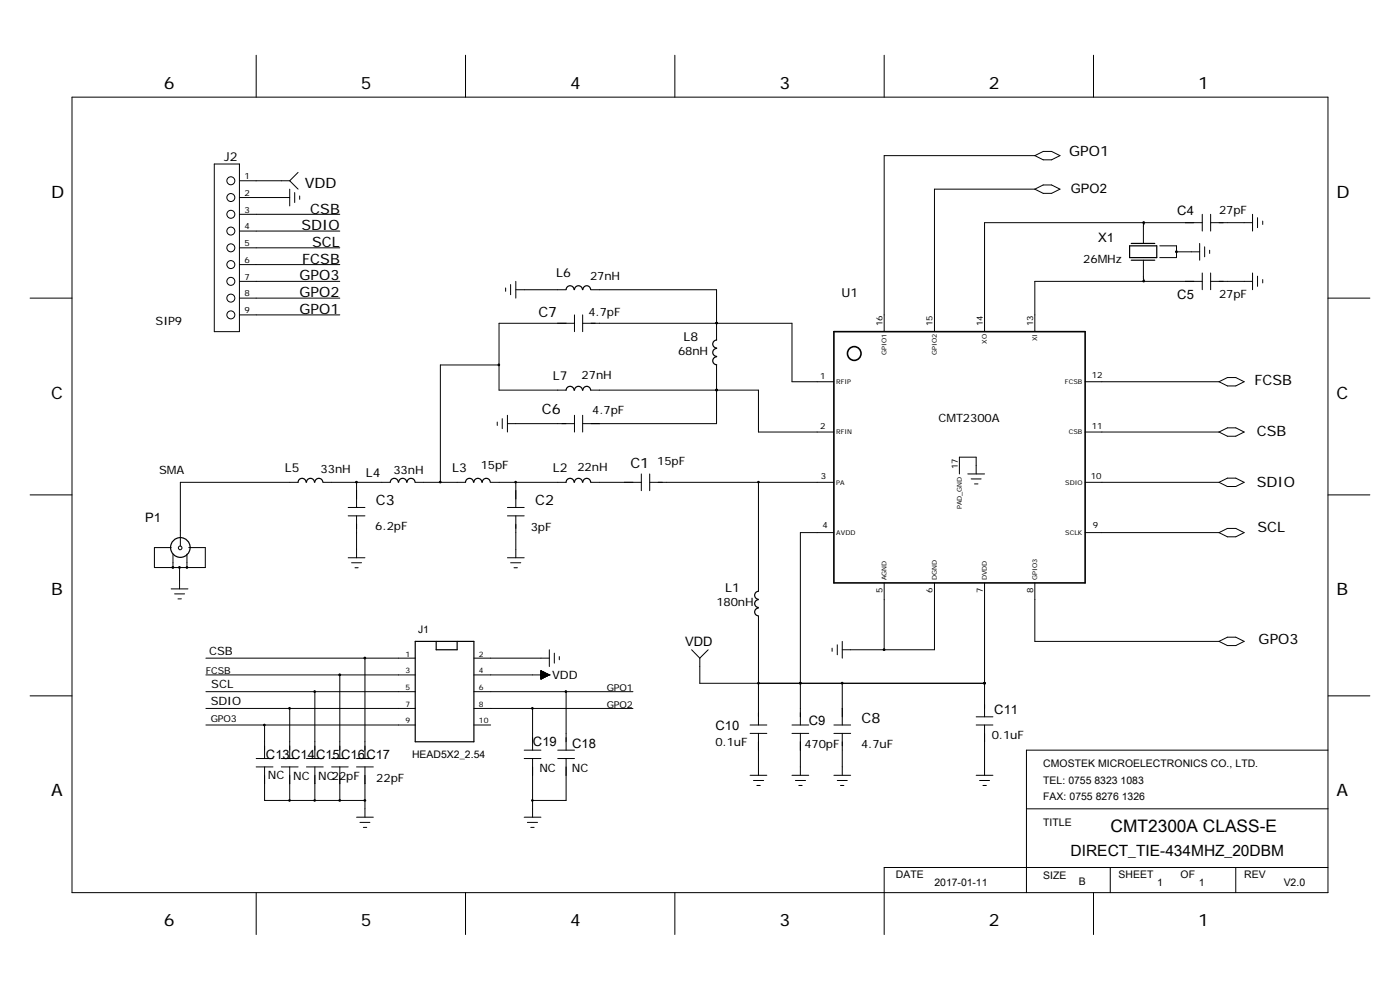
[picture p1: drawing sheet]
<svg xmlns="http://www.w3.org/2000/svg" width="297mm" height="210mm" viewBox="0 0 297 210" stroke-linecap="round" stroke-linejoin="round" font-family="sans-serif">
<g fill="none" stroke="#000" stroke-width=".21">
<path d="M54.3 11.7v8.9M98.8 11.7v8.9M143.2 11.7v8.9M187.6 11.7v8.9M232 11.7v8.9M15.3 20.6h266.4v168.7h-266.4zM45.5 34.8h5.3v35.6h-5.3zM50.8 38.3h10.7M61.5 38.3l1.7 1.8M63.2 36.6l-1.7 1.7M219.5 33h-31.9v37.4M219.5 33l1.8-.9h1.8l1.8 .9-1.8 .9h-1.8z"/>
<path d="M50.8 59.7h21.3M50.8 41.9h10.7M50.8 45.5h21.3M50.8 49h21.3M50.8 52.6h21.3M50.8 56.1h21.3M61.5 40.1v3.6M62.5 40.8v2.2M63.6 41.6v.7M109.4 59.7v3.5M219.5 40.1h-21.3v30.3M219.5 40.1l1.8-.9h1.8l1.8 .9-1.8 .9h-1.8z"/>
<path d="M242.6 55.2v4.5M242.6 47.2v4.4M246 52.1h3.6v2.5h-3.6M249.6 53.4h4.9M254.5 51.6v3.6M255.1 47.2h-46.2v23.2M255.1 45.5v3.5M255.1 57.9v3.6M255.1 59.7h-35.6v10.7M255.6 52.4v2.1M256.6 53.1v.7M256.8 47.2h8.9"/>
<path d="M256.8 45.5v3.5M256.8 57.9v3.6M256.8 59.7h8.9M265.7 45.5v3.5M265.7 57.9v3.6M266.8 46.2v2.1M266.8 58.6v2.1M267.9 46.9v.7M267.9 59.3v.7M6.4 63.2h8.9M50.8 63.2h21.3M50.8 66.8h21.3"/>
<path d="M105.9 77.4h-12.5v24.9M107.3 61.1v.7M108.3 60.4v2.1M109.4 61.5h10.7M121.9 68.6h-16v14.2h14.2M121.9 66.8v3.6M123.6 68.6h44.4v12.4h8.9M123.6 66.8v3.6M125.4 61.5h26.6v10.6M152 68.6h.1M152 77.4v12.5h-28.4M281.7 63.2h8.9"/>
<path d="M105.5 89.5v.7M106.5 88.8v2.1M107.6 89.9h14.3M107.6 88.1v3.5M121.9 88.1v3.5M123.6 88.1v3.5M125.4 82.8h35.5v8.8h16M152 82.8h.1M230.2 91.6h28.4M230.2 81h28.4M258.6 91.6l1.8-.8h1.8l1.7 .8-1.7 .9h-1.8zM258.6 81l1.8-.9h1.8l1.7 .9-1.7 .9h-1.8z"/>
<path d="M6.4 105h8.9M36.3 116.2h-3.5v4.2h10.8v-4.2h-3.6M36.7 117.6v2.8M39.7 117.6v2.8M63.2 102.3h-24.9v13.5M68.6 102.3h14.2M73.9 109.4h3.5M73.9 107.6h3.5M73.9 118.3h3.5M74.6 119.4h2.1M75.6 102.3v5.3M75.6 109.4v8.9"/>
<path d="M88.1 102.3h10.7M104.1 102.3h16M107.6 109.4h3.6M107.6 107.6h3.6M107.6 118.3h3.6M108.3 119.4h2.2M109.4 102.3v5.3M109.4 109.4v8.9M125.4 102.3h10.7M136.1 100.5v3.6M137.8 102.3h39.1M137.8 100.5v3.6"/>
<path d="M160.9 102.3v23.1M176.9 113h-7.1v40.8M203.5 100.5v-3.5h3.6v3.5M205.3 100.5h3.6M206 101.6h2.1M206.7 102.7h.8M230.2 113h28.4M230.2 102.3h28.4M258.6 113l1.8-.9h1.8l1.7 .9-1.7 .9h-1.8zM258.6 102.3l1.8-.9h1.8l1.7 .9-1.7 .9h-1.8zM281.7 105h8.9M36.3 124.9h3.6"/>
<path d="M37 126h2.2M37.8 127h.7M38.1 120.4v4.5M43.7 139.6h44.4M75.3 120.4h.7M77.4 139.6v21.3M100.5 139.6h16M109 120.4h.8M116.5 137.8v3.6M117.6 138.5v2.2M118.7 139.3v.6M146.7 137.8l1.8 1.8"/>
<path d="M148.5 139.6v5.3h60.4M150.2 137.8l-1.7 1.8M160.9 130.7v23.1M176.5 137.5v.7M177.6 136.8v2.1M178.7 136.1v3.5M187.6 123.6v14.2M198.2 123.6v14.2h-19.5M208.9 123.6v28.5M219.5 123.6v12.5h39.1M258.6 136.1l1.8-.9h1.8l1.7 .9-1.7 .8h-1.8zM6.4 147.6h8.9"/>
<path d="M43.7 153.8h44.4M43.7 143.2h44.4M43.7 146.7h44.4M43.7 150.3h44.4M56.1 153.8v7.1M61.5 150.3v10.6M66.8 146.7v14.2M72.1 143.2v17.7M100.5 153.8h3.6M100.5 143.2h16M100.5 146.7h33.8M100.5 150.3h33.8"/>
<path d="M111.2 159.1h3.6M113 150.3v8.8M114.8 142.3v1.8l1.7-.9M114.8 142.3l1.7 .9M114.8 143.9h.3M114.8 142.5h.4l.1 1.3h-.5M114.8 142.6h.6v1.1h-.6M114.8 143.5h1.1M114.8 143.5h1.2M114.8 143.3h1.5M114.8 143.2h1.7M114.8 143.1h1.6v.1"/>
<path d="M114.8 143h1.4v.3M114.8 143h1.3v.4M114.8 142.9h1.1v.6M114.8 142.8h1v.7M114.8 142.7h.8v.9M114.8 142.7h.7v.9M114.8 142.4h.3v1.5M114.8 142.4h.1v1.6M114.8 142.3v1.7M114.9 142.4v1.6M115 144h-.2M115 142.4v1.5"/>
<path d="M115.2 142.5v1.3M115.3 142.6v1.2M115.4 142.6v1.1M115.6 142.7v.9h-.8M115.7 142.7v.9h-.9M115.9 142.8v.7M116 142.9v.5M116.2 143v.4h-1.4M116.3 143.1v.1M116.5 143.1v.1M116.5 143.2h.1M118.3 159.1h3.6"/>
<path d="M120.1 146.7v12.4M159.1 153.8h3.6M159.1 155.6h3.6M160.9 155.6v8.9M168 153.8h3.6M168 155.6h3.6M169.8 144.9h.1M169.8 155.6v8.9M176.9 153.8h3.6M176.9 155.6h3.6M178.7 144.9v8.9M178.7 155.6v8.9"/>
<path d="M207.1 152.1h3.5M207.1 153.8h3.5M208.9 144.9h.1M208.9 153.8v10.7M281.7 159.1h-63.9v30.2M281.8 147.6h8.8M54.3 160.9h3.6M54.3 162.7h3.6M56.1 162.7v7.1h21.3M59.7 160.9h3.5M59.7 162.7h3.5M61.5 162.7v7.1"/>
<path d="M65 160.9h3.6M65 162.7h3.6M66.8 162.7v7.1M70.4 160.9h3.5M70.4 162.7h3.5M72.1 162.7v7.1M75.6 160.9h3.6M75.6 162.7h3.6M75.6 173.3h3.6M76.4 174.4h2.1M77.1 175.5h.7M77.4 162.7v10.6"/>
<path d="M111.2 160.9h3.6M111.2 173.3h3.6M111.9 174.4h2.1M112.6 175.5h.7M113 160.9v12.4M118.3 160.9h3.6M120.1 160.9v8.9h-7.1M159.1 164.5h3.6M159.8 165.6h2.2M160.6 166.6h.7M168 164.5h3.6M168.7 165.6h2.2"/>
<path d="M169.5 166.6h.7M176.9 164.5h3.6M177.6 165.6h2.1M178.3 166.6h.7M207.1 164.5h3.5M207.8 165.6h2.1M208.5 166.6h.7M217.8 171.6h63.9M54.3 189.3v8.9M98.8 189.3v8.9M143.2 189.3v8.9M217.8 184h.1"/>
<path d="M232 189.3v8.9M235.5 184v5.3M262.2 184v5.3M281.7 184h-94.1v14.2"/>
<circle cx="49" cy="38.3" r=".85"/>
<circle cx="49" cy="49" r=".85"/>
<circle cx="49" cy="56.1" r=".85"/>
<circle cx="49" cy="41.9" r=".85"/>
<circle cx="49" cy="45.5" r=".85"/>
<circle cx="49" cy="52.6" r=".85"/>
<circle cx="49" cy="59.7" r=".85"/>
<circle cx="49" cy="63.2" r=".85"/>
<circle cx="49" cy="66.8" r=".85"/>
<circle cx="38.2" cy="116.2" r=".39"/>
</g>
<g fill="none" stroke="#000" stroke-width=".25">
<path d="M239.6 52.1h5.8v2.5h-5.8zM240 51.6h5M240 55.2h5M120.1 61.4a.85 .85 0 0 1 .8-.8 .85 .85 0 0 1 .9 .8M121.9 61.4a.85 .85 0 0 1 .8-.8 .85 .85 0 0 1 .9 .8M123.6 61.4a.83 .83 0 0 1 .9-.8 .83 .83 0 0 1 .8 .8M152 75.7a.85 .85 0 0 0-.8 .8 .85 .85 0 0 0 .8 .9M152 73.9a.85 .85 0 0 0-.8 .9 .85 .85 0 0 0 .8 .8M152 72.1a.85 .85 0 0 0-.8 .9 .85 .85 0 0 0 .8 .8M120.1 82.8a.85 .85 0 0 1 .8-.9 .85 .85 0 0 1 .9 .9M121.9 82.8a.85 .85 0 0 1 .8-.9 .85 .85 0 0 1 .9 .9M123.6 82.8a.83 .83 0 0 1 .9-.9 .83 .83 0 0 1 .8 .9"/>
<path d="M63.2 102.3a.85 .85 0 0 1 .9-.8 .85 .85 0 0 1 .8 .8M65 102.3a.85 .85 0 0 1 .9-.8 .85 .85 0 0 1 .8 .8M66.8 102.3a.85 .85 0 0 1 .8-.8 .85 .85 0 0 1 .9 .8M82.8 102.3a.85 .85 0 0 1 .8-.8 .85 .85 0 0 1 .9 .8M84.6 102.3a.85 .85 0 0 1 .8-.8 .85 .85 0 0 1 .9 .8M86.4 102.3a.85 .85 0 0 1 .8-.8 .85 .85 0 0 1 .8 .8M98.8 102.3a.85 .85 0 0 1 .8-.8 .85 .85 0 0 1 .8 .8M100.5 102.3a.85 .85 0 0 1 .9-.8 .85 .85 0 0 1 .8 .8M102.3 102.3a.85 .85 0 0 1 .9-.8 .85 .85 0 0 1 .8 .8M120.1 102.3a.85 .85 0 0 1 .8-.8 .85 .85 0 0 1 .9 .8M121.9 102.3a.85 .85 0 0 1 .8-.8 .85 .85 0 0 1 .9 .8M123.6 102.3a.83 .83 0 0 1 .9-.8 .83 .83 0 0 1 .8 .8"/>
<path d="M88.1 136.1h12.4v21.2h-12.4zM92.5 136.1v1.7h4.5v-1.7M160.9 129a.83 .83 0 0 0-.8 .8 .83 .83 0 0 0 .8 .8M160.9 127.2a.83 .83 0 0 0-.8 .8 .83 .83 0 0 0 .8 .9M160.9 125.4a.85 .85 0 0 0-.8 .9 .85 .85 0 0 0 .8 .8"/>
<circle cx="38.3" cy="116.1" r="2.08"/>
</g>
<g fill="none" stroke="#000" stroke-width=".34">
<path d="M176.9 70.4h53.3v53.2h-53.3z"/>
<circle cx="181.2" cy="75" r="1.45"/>
</g>
<g fill="#000" stroke="#000" stroke-width=".21">
<circle cx="242.6" cy="47.2" r=".19"/>
<circle cx="242.6" cy="59.7" r=".18"/>
<circle cx="249.6" cy="53.4" r=".19"/>
<circle cx="105.8" cy="77.4" r=".18"/>
<circle cx="152" cy="68.5" r=".17"/>
<circle cx="152" cy="82.7" r=".18"/>
<circle cx="75.6" cy="102.3" r=".18"/>
<circle cx="93.4" cy="102.3" r=".18"/>
<circle cx="109.4" cy="102.3" r=".17"/>
<circle cx="160.9" cy="102.3" r=".17"/>
<circle cx="36.7" cy="120.4" r=".19"/>
<circle cx="38.1" cy="120.4" r=".19"/>
<circle cx="39.6" cy="120.4" r=".18"/>
<circle cx="77.4" cy="139.6" r=".19"/>
<circle cx="187.6" cy="137.8" r=".19"/>
<circle cx="56.1" cy="153.8" r=".17"/>
<circle cx="61.4" cy="150.2" r=".18"/>
<circle cx="66.7" cy="146.7" r=".18"/>
<circle cx="72.1" cy="143.1" r=".19"/>
<circle cx="112.9" cy="150.2" r=".18"/>
<circle cx="120" cy="146.7" r=".18"/>
<circle cx="160.9" cy="144.9" r=".18"/>
<circle cx="169.8" cy="144.9" r=".18"/>
<circle cx="178.7" cy="144.9" r=".19"/>
<circle cx="208.8" cy="144.9" r=".19"/>
<circle cx="61.4" cy="169.8" r=".17"/>
<circle cx="66.8" cy="169.8" r=".17"/>
<circle cx="72.1" cy="169.8" r=".18"/>
<circle cx="77.4" cy="169.8" r=".18"/>
<circle cx="112.9" cy="169.8" r=".17"/>
</g>
<text font-size="3.7" x="235.6" y="176.4">CMT2300A CLASS-E</text>
<g font-size="3.6">
<text x="34.8" y="18.8">6</text>
<text x="76.5" y="18.8">5</text>
<text x="121" y="18.8">4</text>
<text x="165.3" y="18.8">3</text>
<text x="209.8" y="18.8">2</text>
<text x="254.2" y="18.8">1</text>
<text x="10.8" y="41.9">D</text>
<text x="283.5" y="41.9">D</text>
<text x="10.8" y="84.5">C</text>
<text x="283.5" y="84.5">C</text>
<text x="10.8" y="126.3">B</text>
<text x="283.5" y="126.3">B</text>
<text x="10.8" y="168.9">A</text>
<text x="283.5" y="168.9">A</text>
<text x="34.8" y="196.5">6</text>
<text x="76.5" y="196.5">5</text>
<text x="121" y="196.5">4</text>
<text x="165.3" y="196.5">3</text>
<text x="209.8" y="196.5">2</text>
<text x="254.2" y="196.5">1</text>
</g>
<text font-size="3.3" x="227.1" y="181.6">DIRECT_TIE-434MHZ_20DBM</text>
<g font-size="3">
<text x="226.8" y="33.2">GPO1</text>
<text x="64.6" y="39.8">VDD</text>
<text x="65.8" y="45.3">CSB</text>
<text x="64" y="48.8">SDIO</text>
<text x="66.2" y="52.4">SCL</text>
<text x="63.5" y="59.5">GPO3</text>
<text x="64.1" y="55.9">FCSB</text>
<text x="63.5" y="63">GPO2</text>
<text x="63.5" y="66.6">GPO1</text>
<text x="114.2" y="67.3">C7</text>
<text x="266.1" y="81.7">FCSB</text>
<text x="114.9" y="87.9">C6</text>
<text x="266.6" y="92.5">CSB</text>
<text x="133.7" y="99.3">C1</text>
<text x="79.7" y="107.1">C3</text>
<text x="113.5" y="107.1">C2</text>
<text x="266.6" y="103.2">SDIO</text>
<text x="266.8" y="112.8">SCL</text>
<text x="267" y="136.6">GPO3</text>
<text x="182.8" y="153.3">C8</text>
</g>
<g font-size="2.7">
<text x="227.2" y="41">GPO2</text>
<text x="249.8" y="45.7">C4</text>
<text x="233" y="51.3">X1</text>
<text x="249.8" y="63.4">C5</text>
<text x="30.8" y="110.7">P1</text>
<text x="145.4" y="137.1">VDD</text>
<text x="151.8" y="154.9">C10</text>
<text x="171.6" y="153.8">C9</text>
<text x="210.9" y="151.5">C11</text>
<text x="56.4" y="160.9">C13C14C15C16C17</text>
<text x="113.1" y="158.2">C19</text>
<text x="121.4" y="158.6">C18</text>
</g>
<g font-size="2.6">
<text x="47.6" y="34.1">J2</text>
<text x="118" y="58.8">L6</text>
<text x="178.5" y="63">U1</text>
<text x="145" y="72.3">L8</text>
<text x="117.3" y="80.6">L7</text>
<text x="60.4" y="100.2">L5</text>
<text x="77.6" y="101.3">L4</text>
<text x="95.9" y="100.2">L3</text>
<text x="117.3" y="100.2">L2</text>
<text x="153.8" y="125.6">L1</text>
</g>
<g font-size="2.4">
<text x="258.6" y="45.5">27pF</text>
<text x="125.2" y="59.4">27nH</text>
<text x="229.8" y="55.8">26MHz</text>
<text x="258.6" y="63.2">27pF</text>
<text x="33" y="69">SIP9</text>
<text x="124.8" y="67">4.7pF</text>
<text x="143.8" y="75.3">68nH</text>
<text x="123.4" y="80.3">27nH</text>
<text x="125.6" y="87.8">4.7pF</text>
<text x="199.1" y="89.6">CMT2300A</text>
<text x="33.7" y="100.4">SMA</text>
<text x="68" y="100.3">33nH</text>
<text x="83.5" y="100.4">33nH</text>
<text x="102" y="99.4">15pF</text>
<text x="122.5" y="99.9">22nH</text>
<text x="139.4" y="98.7">15pF</text>
<text x="79.6" y="112.4">6.2pF</text>
<text x="112.6" y="112.6">3pF</text>
<text x="152" y="128.6">180nH</text>
<text x="44.4" y="138.9">CSB</text>
<text x="44.7" y="149.6">SDIO</text>
<text x="44.8" y="146">SCL</text>
<text x="117.1" y="144">VDD</text>
<text x="151.8" y="158.3">0.1uF</text>
<text x="170.6" y="158.7">470pF</text>
<text x="182.7" y="158.6">4.7uF</text>
<text x="210.4" y="156.8">0.1uF</text>
<text x="56.8" y="165.3">NC</text>
<text x="62.2" y="165.4">NC</text>
<text x="67.5" y="165.4">NC22pF</text>
<text x="79.8" y="165.8">22pF</text>
<text x="114.4" y="163.7">NC</text>
<text x="121.3" y="163.7">NC</text>
</g>
<g font-size="2.2">
<text x="88.7" y="134.3">J1</text>
<text x="87.4" y="160.7">HEAD5X2_2.54</text>
<text x="221.3" y="162.7">CMOSTEK MICROELECTRONICS CO., LTD.</text>
<text x="221.3" y="166.2">TEL: 0755 8323 1083</text>
<text x="221.3" y="169.8">FAX: 0755 8276 1326</text>
<text x="221.3" y="175.1">TITLE</text>
<text x="190.1" y="186.3">DATE</text>
<text x="198.2" y="188">2017-01-11</text>
<text x="221.3" y="186.5">SIZE</text>
<text x="228.9" y="187.7">B</text>
<text x="237.3" y="186.3">SHEET</text>
<text x="245.5" y="188">1</text>
<text x="250.4" y="186.3">OF</text>
<text x="254.3" y="188">1</text>
<text x="263.9" y="186.3">REV</text>
<text x="272.3" y="188">V2.0</text>
</g>
<g font-size="2">
<text x="43.7" y="143">FCSB</text>
<text x="128.7" y="146.6">GPO1</text>
<text x="44.7" y="153.1">GPO3</text>
<text x="128.7" y="150.1">GPO2</text>
</g>
<g font-size="1.8">
<text x="51.9" y="38">1</text>
<text x="51.9" y="41.6">2</text>
<text x="51.9" y="45.1">3</text>
<text x="51.9" y="48.7">4</text>
<text x="51.9" y="52.2">5</text>
<text x="51.9" y="55.7">6</text>
<text x="51.9" y="59.3">7</text>
<text x="51.9" y="62.9">8</text>
<text x="51.9" y="66.4">9</text>
<text x="187.2" y="69.2" transform="rotate(-90 187.2 69.2)">16</text>
<text x="197.9" y="69.2" transform="rotate(-90 197.9 69.2)">15</text>
<text x="208.5" y="69.2" transform="rotate(-90 208.5 69.2)">14</text>
<text x="219.2" y="69.2" transform="rotate(-90 219.2 69.2)">13</text>
<text x="174" y="80.4">1</text>
<text x="231.6" y="80.3">12</text>
<text x="174" y="90.9">2</text>
<text x="231.6" y="90.9">11</text>
<text x="174.2" y="101.6">3</text>
<text x="203.2" y="99.5" transform="rotate(-90 203.2 99.5)">17</text>
<text x="231.4" y="101.6">10</text>
<text x="174.5" y="112">4</text>
<text x="231.8" y="112">9</text>
<text x="187.2" y="125.8" transform="rotate(-90 187.2 125.8)">5</text>
<text x="197.9" y="125.8" transform="rotate(-90 197.9 125.8)">6</text>
<text x="208.5" y="125.8" transform="rotate(-90 208.5 125.8)">7</text>
<text x="219.2" y="125.8" transform="rotate(-90 219.2 125.8)">8</text>
</g>
<g font-size="1.6">
<text x="86" y="139.3">1</text>
<text x="86" y="142.8">3</text>
<text x="101.6" y="142.8">4</text>
<text x="101.6" y="139.3">2</text>
<text x="86" y="146.4">5</text>
<text x="86" y="149.9">7</text>
<text x="101.6" y="149.9">8</text>
<text x="101.6" y="146.4">6</text>
<text x="86" y="153.5">9</text>
<text x="101.6" y="153.5">10</text>
</g>
<g font-size="1.4">
<text x="188.1" y="75.4" transform="rotate(-90 188.1 75.4)">GPIO1</text>
<text x="198.7" y="75.4" transform="rotate(-90 198.7 75.4)">GPIO2</text>
<text x="209.4" y="72.9" transform="rotate(-90 209.4 72.9)">XO</text>
<text x="220" y="72.4" transform="rotate(-90 220 72.4)">XI</text>
<text x="177.4" y="81.5">RFIP</text>
<text x="225.9" y="81.5">FCSB</text>
<text x="177.4" y="92.2">RFIN</text>
<text x="226.7" y="92.2">CSB</text>
<text x="177.4" y="102.8">PA</text>
<text x="226" y="102.8">SDIO</text>
<text x="177.4" y="113.5">AVDD</text>
<text x="204" y="108.1" transform="rotate(-90 204 108.1)">PAD_GND</text>
<text x="226" y="113.5">SCLK</text>
<text x="188.1" y="123.1" transform="rotate(-90 188.1 123.1)">AGND</text>
<text x="198.7" y="123.1" transform="rotate(-90 198.7 123.1)">DGND</text>
<text x="209.4" y="123.1" transform="rotate(-90 209.4 123.1)">DVDD</text>
<text x="220" y="123.1" transform="rotate(-90 220 123.1)">GPIO3</text>
</g>
</svg>
